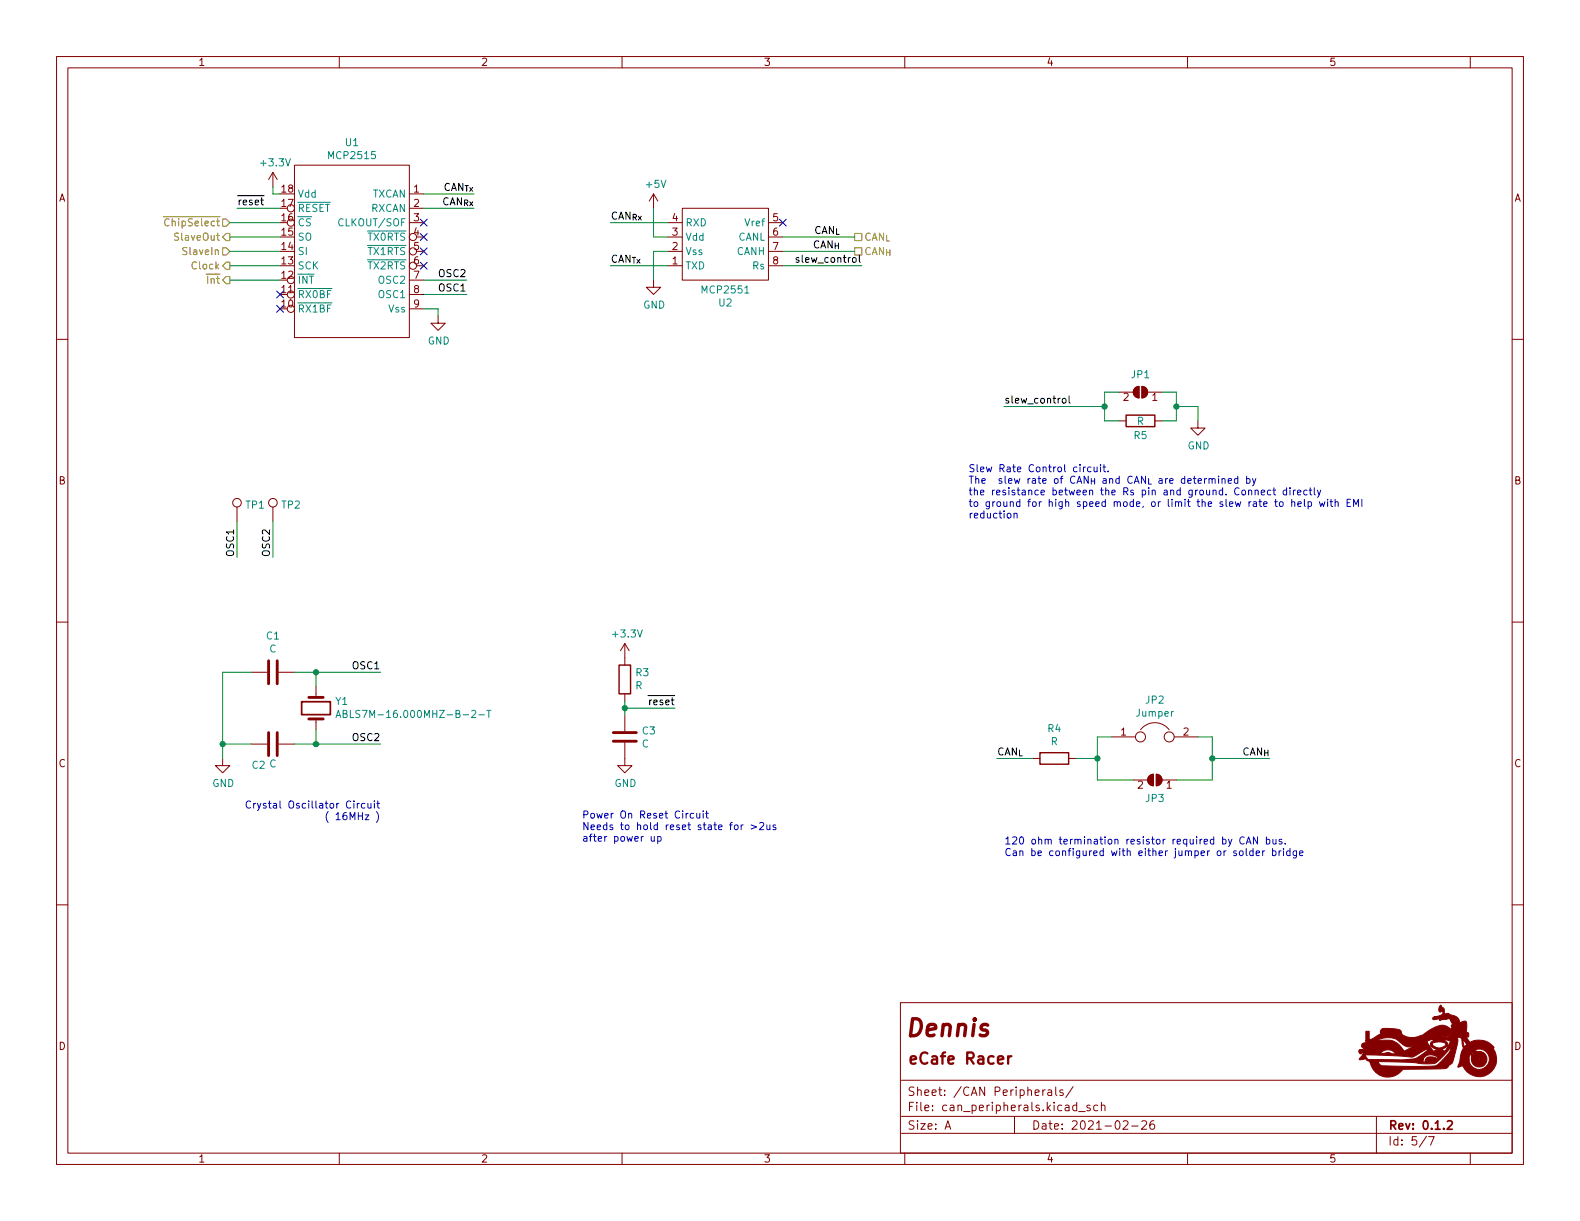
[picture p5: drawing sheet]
<svg xmlns="http://www.w3.org/2000/svg" width="279mm" height="216mm" viewBox="0 0 279 216" stroke-linecap="round" stroke-linejoin="round" font-family="sans-serif">
<g fill="none" stroke="#840000" stroke-width=".18">
<path d="M10 10h259.4v195.9h-259.4zM12 12h255.4v191.9h-255.4zM60 10v2M110 10v2M160 10v2M210 10v2M260 10v2M48.3 30.5l-.8 1.3M48.3 30.5v2.5M48.3 30.5l.7 1.3M52.1 29.2h20.3v30.5h-20.3zM72.4 34.3h2.5"/>
<path d="M72.4 36.8h2.5M72.4 39.4h2.5M115.6 34.3l-.8 1.3M115.6 34.3v2.5M115.6 34.3l.7 1.3M118.1 39.4h2.5M120.6 36.8h15.3v12.7h-15.3zM135.9 39.4h2.5M10 60h2M72.4 49.5h2.5M72.4 52.1h2.5M72.4 54.6h2.5"/>
<path d="M73.7 41.9h1.2M73.7 44.5h1.2M73.7 47h1.2M77.5 55.9v1.3h1.2l-1.2 1.2-1.3-1.2h1.3M115.6 49.5v1.3h1.2l-1.2 1.3-1.3-1.3h1.3M118.1 41.9h2.5M118.1 44.5h2.5M118.1 47h2.5M135.9 41.9h2.5M135.9 44.5h2.5M135.9 47h2.5M267.4 60h2"/>
<path d="M197.9 69.3h2.5M197.9 74.4h1.2M200.7 68.6l.7-.3v2.1a1.02 1.02 0 0 1-.9-.7 1.02 1.02 0 0 1 .2-1.1zM201.9 68.3a1.02 1.02 0 0 1 1 1 1.02 1.02 0 0 1-1 1.1zM202.9 69.3h2.6M204.2 74.4h1.3M211.8 74.4v1.3h1.3l-1.3 1.3-1.2-1.3h1.2M41.9 89.7v2.5M48.3 89.7v2.5M10 110h2M44.4 118.9h2.8M49.3 118.9h2.8"/>
<path d="M110.5 113.8v3.8M110.5 113.8l-.8 1.3M110.5 113.8l.8 1.3M267.4 110h2M39.4 134.1v1.3h1.2l-1.2 1.3-1.3-1.3h1.3M44.4 131.6h2.8M49.3 131.6h2.8M55.9 121.4v1.9M55.9 127.1v1.9M110.5 131.3v4.1h1.3l-1.3 1.3-1.3-1.3h1.3M110.5 122.7v1.3M110.5 126.5v2.8"/>
<path d="M182.6 134.1h1.3M189 134.1h1.2M196.6 130.3h4.2M200.4 137.9h2.5M201.7 129a3.2 3.2 0 0 1 5 0M203.2 137.2l.8-.3v2a1.02 1.02 0 0 1-1-.6 1.02 1.02 0 0 1 .2-1.1zM204.5 136.9a1.02 1.02 0 0 1 1 1 1.02 1.02 0 0 1-1 1zM205.5 137.9h2.5M207.6 130.3h4.2M10 160h2M267.4 160h2M159.2 177.3h108.2v26.6h-108.2z"/>
<path d="M159.4 197.4h108M159.4 191h108M167.1 199.7l.5-1.5 .5 1.5M167.3 199.2h.7M179.4 197.4v3M184.8 192.7l-.3 .1-.1 .2M185.3 192.8h.6l.1 .9M186 193.1h-.5a.29 .29 0 0 0-.2 .3 .29 .29 0 0 0 .2 .3l.5-.1M186.7 192.2v1.3l.2 .2M188 192.8l-.4-.1-.2 .2 .1 .2 .5 .2v.3h-.6M189.8 192.1l-1.3 2M190.4 195.5l-.4-.1-.3 .3v.4l.1 .2h.6"/>
<path d="M190.4 194.9v1.5M190.8 196.6h1.1M192.8 195.5l-.4-.1-.2 .2 .1 .2 .5 .2v.3h-.6M194.1 195.5l-.4-.1-.3 .3v.4l.1 .2h.6M194.8 195.6l.2-.2 .3 .1 .1 .9M194.8 194.9v1.5M198.6 198.3l.6-.1 .2 .1 .1 .3-1 1.1h1M200.1 199.1h1.2M201.9 198.3l.6-.1 .2 .1 .1 .3-1 1.1h1M204 198.2a.59 .59 0 0 0-.7 .6v.6l.2 .2 .4 .1 .2-.2 .1-.5-.2-.2-.4-.1-.3 .3M243.4 197.4v6.5M60 203.9v2"/>
<path d="M110 203.9v2M159.4 200.4h108M160 203.9v2M210 203.9v2M252.3 200.9l-1.3 1.9M252.6 201h1l-.6 1.5M260 203.9v2"/>
<circle cx="51.4" cy="36.8" r=".63"/>
<circle cx="51.4" cy="39.4" r=".63"/>
<circle cx="51.4" cy="49.5" r=".63"/>
<circle cx="51.4" cy="52.1" r=".63"/>
<circle cx="51.4" cy="54.6" r=".63"/>
<circle cx="73" cy="47" r=".63"/>
<circle cx="73" cy="41.9" r=".63"/>
<circle cx="73" cy="44.4" r=".63"/>
<circle cx="41.9" cy="88.9" r=".76"/>
<circle cx="48.3" cy="88.9" r=".76"/>
<circle cx="201.7" cy="130.3" r=".89"/>
<circle cx="206.8" cy="130.3" r=".89"/>
</g>
<path d="M53.3 124.1h5.1v2.3h-5.1zM256 198.3l.5-.1 .2 .1 .1 .3-.9 1.1h.9" fill="none" stroke="#840000" stroke-width=".3"/>
<path d="M178.3 186.8v1.3M178.9 186.8l-.4 .1-.2 .2" fill="none" stroke="#840000" stroke-width=".4"/>
<g fill="#840000" stroke="#840000" stroke-width=".18">
<path d="M241.5 182.4h.6v1.4h.3l1.7-1 .1-.1-.1-.5 .3-.3h2.3a.91 .91 0 0 1 1.1 .7l.2 .3 .3 .2a6.3 6.3 0 0 0 3.5 .4h3.6a1.04 1.04 0 0 0 1.3-1.1 1.5 1.5 0 0 1-1.8 1l-5.1 .1 1.7-.5a7.2 7.2 0 0 1 3.7-1.7l1.5 .6v-.7h.3l-.3-.4-.2-.4h.7l.3 .4h.3v.1l.1-.1h-.4l-.3-.4h-.7l-.3-.3-1.5 .3-.2-.2-1 .1-.2-.3 .3-.2h3.4l.7 .8 .1-.1-.8-.7h-3.4l3.2-.1-2.9 .1a1.34 1.34 0 0 0 1.3-.7l-.2-.3-.4 .2a.8 .8 0 0 1 .2-1.3l.4 .5a.52 .52 0 0 1 .2 .7l.1 .4 .6-.1 .6 .3a1.42 1.42 0 0 1 1.4 1.4l.6-.3h.6l.1 .8-.1 1 .4 .2v.4v.3l-.5-.1 .7 1.1a3.4 3.4 0 0 1 4.3 1l-.2 .1a3.1 3.1 0 0 1-1 4.6 3.1 3.1 0 0 1-4.4-1.6l-.8 .3 .4-1.4h1.6a1.79 1.79 0 0 0 2 1.8 1.79 1.79 0 0 0 1.5-2.2 1.79 1.79 0 0 0-2.3-1.3v.2l.3 .1a1.4 1.4 0 0 1 1.7 1.2 1.4 1.4 0 0 1-1.3 1.6 1.4 1.4 0 0 1-1.5-1.4h1.2l.1 .1 .2-.1-.2-.2-.1 .2h-1.2v-.7l-.2-.1-.2 .8h-1.6l.2-1.2h1.8l.2 .3 .1-.1-.2-.3-1.9 .1a1.05 1.05 0 0 0 .2-1.3l-.1-.8h.2l.3 1.1 .4-.4-.7-.9v.2h-.2a.58 .58 0 0 0-.8-.5 2.31 2.31 0 0 1-.1 1.8l-.8 2.6-.5 .4a1.19 1.19 0 0 1-1.5 .7l-6.7 .1a3.2 3.2 0 0 1-3.4 1.3 3.2 3.2 0 0 1-2.5-2.7h1.5l.4 .6 .4 .2h8.1a2.05 2.05 0 0 0 2.2-.8 5 5 0 0 0 1.7-2.2l-.1-.2-1.5 1.7a2.36 2.36 0 0 1-2.6 1.1h-.9a55.4 55.4 0 0 0-7.7-.4h-1.5l-.5-.2-.2-.3-.8 .2-.4-.1 .7-.8h.4l.5 .8 9.8 .1v.4l.3-.1a.99 .99 0 0 1 1.4-.8l.9 .3a1.52 1.52 0 0 0-2.6 .2h-2.9h.1a4.8 4.8 0 0 0 3.6-1.7l-.2-.2-.2 .1-1 .6a3 3 0 0 1-3 .6l-7.1-.3 .1-.2h2.9l1.4-.2 .9 .2h.5a1.67 1.67 0 0 0-2.8 0h-2.9v-.2l-.6 .2-.2-.4 .1-.3 .8-.2-.4-.4v-.4l.2-.1 1.1-.2-.6-.1v-.2l3.5-.1a3.2 3.2 0 0 1 3.3 2l1.6-.9h-.4a2.1 2.1 0 0 1-2.1-.8h4.9l1.2 1.7 .6-.3h.8l.6 .3 1-1.8-.9-.2-.1 .2a.58 .58 0 0 1 .4 .9 1.81 1.81 0 0 1-2.9-.1v-.4h.3a1.38 1.38 0 0 0 2.4 .2 1.66 1.66 0 0 0-2-.4l-.7 .2 .1-.2 .4-.3v-.1l-.2-.1-1 .4h-4.9l-.2-.2a3.3 3.3 0 0 0-3.6 0h-2.1z"/>
<path d="M201.9 68.3a1.02 1.02 0 0 1 1 1 1.02 1.02 0 0 1-1 1.1z"/>
<path d="M200.7 68.6l.7-.3v2.1a1.02 1.02 0 0 1-.9-.7 1.02 1.02 0 0 1 .2-1.1z"/>
<path d="M204.5 136.9a1.02 1.02 0 0 1 1 1 1.02 1.02 0 0 1-1 1z"/>
<path d="M203.2 137.2l.8-.3v2a1.02 1.02 0 0 1-1-.6 1.02 1.02 0 0 1 .2-1.1z"/>
</g>
<path d="M47.5 116.8v4.1M49 116.8v4.1M47.5 129.5v4.1M49 129.5v4.1M54.6 127.1h2.5M54.6 123.3h2.5M108.5 131.1h4M108.5 129.5h4" fill="none" stroke="#840000" stroke-width=".51"/>
<path d="M199.1 73.4h5.1v2h-5.1zM109.5 117.6h2v5.1h-2zM183.9 133.1h5.1v2h-5.1z" fill="none" stroke="#840000" stroke-width=".25"/>
<path d="M59.4 126.9l.4-1.3 .5 1.3M59.5 126.5h.6M60.7 126.2h.5l.1-.2v-.3l-.6-.1v1.3h.5l.1-.1 .1-.3-.3-.3M84.7 126.4h1M86.1 125.6h.7M86.4 125.6v1.3" fill="none" stroke="#008484" stroke-width=".18"/>
<path d="M28.9 38.3h1.2M29.9 38.8a.6 .6 0 0 0-.8 .4 .6 .6 0 0 0 .6 .7l.2-.1M39.4 38.7h.6l.6 .7-.6 .6h-.6zM39.4 47l.6-.6h.6v1.2h-.6zM39.4 43.8h.6l.6 .7-.6 .6h-.6zM39.4 41.9l.6-.6h.6v1.2h-.6zM40 48.9h.6v1.3h-.6l-.6-.7zM151.1 43.8h1.3v1.3h-1.3zM151.1 41.3h1.3v1.2h-1.3z" fill="none" stroke="#848400" stroke-width=".18"/>
<path d="M141.3 45.6l-.3-.1-.2 .2v.2l.5 .1v.3h-.5M152 45.1v1.1l.1 .2M188 70.5l.3-.1 .2 .3v.3l-.2 .3-.3-.1-.2-.2zM189.1 70v1.1l.1 .2M114.6 123h.8" fill="none" stroke="#000" stroke-width=".18"/>
<g fill="none" stroke="#0000c2" stroke-width=".18">
<path d="M179.3 90.9l.2-.1h.3l.1 .8M179.3 90.8v.8M191.6 82.6v.8M192 82.6l-.4 .2M192.9 82.6h-.3l-.3 .2 .1 .6h.5M193.5 82.6v.8h.3l.2-.1M194 82.6v.8M194.6 82.2v.1M194.6 82.6v.8M195 82.6h.5M195.2 82.2v1l.3 .2M195.9 83.3v.1"/>
<path d="M218.9 84.7l-.4-.1-.2 .3 .1 .5h.5M218.9 84.2v1.3M220.5 84.7l.3-.1 .3 .3-.2 .5h-.4M220.5 84.2v1.3M221.5 84.6l.3 .9M222 86.8l.1-.1h.3l.1 .8M222 86.7v.8M222.1 84.6l-.4 1.2-.2 .1M223 87.1l.6-.1v-.3h-.4l-.2 .1 .1 .7h.5M224.7 86.7h-.3l-.3 .2 .1 .6h.5M225.1 86.7h.5M225.3 86.2v1.1l.3 .2"/>
<path d="M225.4 88.7h.5M225.6 88.3v1.1l.3 .2M226.4 88.8l.3-.1 .2 .3v.3l-.2 .3-.3-.1-.2-.2zM227.5 86.7h-.3l-.3 .2 .1 .6h.5M227.5 86.2v1.3M228.1 86.2v.2M228.1 86.7v.8M228.4 88.8l.2-.1 .3 .1 .1 .8M228.4 88.3v1.3M228.7 86.7v.8M229.1 86.7l-.4 .2M229.4 87.1l.7-.1-.1-.3h-.4l-.2 .1 .1 .7h.5"/>
<path d="M229.5 89.1l.6-.1v-.2l-.4-.1-.2 .2 .1 .6h.5M230.7 88.3v1.1l.1 .2M231.1 86.7h-.3l-.3 .2 .2 .6h.4M231.3 88.8l.4-.1 .2 .3-.1 .5h-.5M231.3 88.7v1.3M231.5 86.7h.5M231.7 86.2v1.1l.3 .2M232.4 86.2v1.1l.2 .2M233 86.7l.3 .8M233.3 88.7l.3 .9 .2-.6 .2 .6 .3-.9M233.6 86.7l-.5 1.1-.1 .1M234.8 88.3v.1"/>
<path d="M234.8 88.7v.9M235.2 88.7h.5M235.4 88.3v1.1l.3 .2M236.1 88.8l.2-.1 .3 .1v.8M236.1 88.3v1.3M238.2 88.9h.4M238.8 88.3h-.6v1.3h.6M239.4 89.6v-1.3l.4 .9 .4-.9v1.3M240.8 88.3v1.3M44.3 141.7a.6 .6 0 0 0-.8 .5 .6 .6 0 0 0 .6 .7l.2-.1M44.9 142.1v.8M45.2 142.1l-.3 .2"/>
<path d="M45.5 142.1l.3 .8M46.1 142.1l-.4 1.1-.2 .1M58 143.5a1.46 1.46 0 0 0 0 1.9M66.2 141.6v.1M66.2 142.1v.8M66.6 142.1h.5M66.8 141.6v1.1l.3 .2M115.2 147.9v.8l.3 .1 .2-.2M115.7 147.9v.9M116.3 148l.4-.1 .2 .2-.1 .6h-.5M116.3 147.9v1.3M122.7 143.9l-.4-.1-.2 .3 .1 .5h.5"/>
<path d="M123.2 143.8l.1 .8 .3 .1 .1-.2M123.7 143.8v.9M124.4 143.4v.1M124.4 143.8v.9M124.8 143.8h.5M125 143.4v1.1l.3 .2M129.9 146l.2-.1 .4 .1v.5l-.1 .1-.3 .1-.2-.1zM131.1 145.9v.8M131.4 145.9l-.3 .2M132.8 145.9l1 .3-1 .4M134.3 145.6l.5-.2 .3 .4-.8 .9h.8M135.6 145.9l.1 .7 .3 .1 .1-.1"/>
<path d="M136.1 145.9v.8M137.2 145.9h-.3l-.2 .1 .1 .2 .4 .1v.3h-.5M217.8 148.4l-.4 1.1-.2 .2M219.3 150.5l.3-.1 .2 .3v.3l-.2 .3-.3-.1-.1-.2zM220 148.1a.6 .6 0 0 0-.8 .4 .6 .6 0 0 0 .6 .7l.2-.1M220.4 149.2l.4-1.2 .4 1.2M220.4 150v1.1l.2 .2M220.5 148.9h.6M221.6 150.5l-.4-.1-.2 .3 .1 .5h.5M221.6 150v1.3M222.1 150.9l.6-.2v-.2l-.4-.1-.2 .2 .1 .6h.5M222.4 148v1.2l-.8-1.2v1.2"/>
<path d="M223.3 150.4v.9M223.6 150.4l-.3 .3M223.9 148.5l.4-.1 .3 .2-.2 .6h-.5M223.9 148v1.2M225 150.5l.4-.1 .2 .3-.1 .5h-.5M225 150v1.3M225.1 148.4l.1 .8h.3l.1-.1M225.6 148.4v.8M226.2 150.4v.9M226.5 150.4l-.3 .3M226.7 148.5l-.3-.1-.2 .2v.2l.5 .1v.3h-.5M227 150v.1"/>
<path d="M227 150.4v.9M227.3 149.1v.1M228.1 150.5l-.3-.1-.3 .3 .1 .5h.5M228.1 150v1.3M229.3 150.4v1.1l-.3 .2h-.3M229.3 150.5l-.4-.1-.2 .3 .1 .5h.5M229.8 150.9l.6-.2v-.2l-.4-.1-.2 .2 .1 .6h.5"/>
</g>
<g fill="none" stroke="#008400" stroke-width=".18">
<path d="M40.6 39.4h8.9M41.9 36.8h7.6M48.3 33v1.3h1.2M74.9 36.8h8.9M74.9 34.3h8.9M107.9 39.4h10.2M115.6 36.8v5.1h2.5M40.6 44.5h8.9M40.6 41.9h8.9M40.6 47h8.9M40.6 49.5h8.9M74.9 49.5h7.6"/>
<path d="M74.9 52.1h7.6M74.9 54.6h2.6v1.3M107.9 47h10.2M118.1 44.5h-2.5v5M138.4 44.5h12.7M138.4 41.9h12.7M138.4 47h14M177.5 71.9h17.8M197.9 69.3h-2.6v5.1h2.6M205.5 69.3h2.5v5.1h-2.5M208 71.9h3.8v2.5M41.9 92.2v6.4"/>
<path d="M48.3 92.2v6.4M44.4 118.9h-5v15.2M52.1 118.9h15.2M55.9 118.9v2.5M39.4 131.6h5M52.1 131.6h15.2M55.9 129v2.6M110.5 125.2h8.9M110.5 124v2.5M176.3 134.1h6.3M190.2 134.1h3.9M196.6 130.3h-2.5v7.6h6.3"/>
<path d="M211.8 130.3h2.6v7.6h-6.4M214.4 134.1h10.1"/>
</g>
<g fill="none" stroke="#000084" stroke-width=".18">
<path d="M74.3 38.8l1.2 1.2M75.5 38.8l-1.2 1.2M137.8 38.8l1.2 1.2M139 38.8l-1.2 1.2M48.9 54l1.2 1.2M48.9 51.5l1.2 1.2M50.1 54l-1.2 1.2M50.1 51.5l-1.2 1.2M74.3 43.8l1.2 1.3M74.3 41.3l1.2 1.2M74.3 46.4l1.2 1.2M75.5 43.8l-1.2 1.3"/>
<path d="M75.5 41.3l-1.2 1.2M75.5 46.4l-1.2 1.2"/>
</g>
<g fill="#008400" stroke="#008400" stroke-width=".18">
<circle cx="214.4" cy="134.1" r=".46"/>
<circle cx="195.3" cy="71.9" r=".46"/>
<circle cx="208" cy="71.9" r=".46"/>
<circle cx="194.1" cy="134.1" r=".46"/>
<circle cx="39.4" cy="131.6" r=".46"/>
<circle cx="55.9" cy="131.6" r=".46"/>
<circle cx="55.9" cy="118.9" r=".46"/>
<circle cx="110.5" cy="125.2" r=".46"/>
</g>
<text font-size="4.2" fill="#840000" x="159.9" y="183.3">Dennis</text>
<text font-size="2.8" fill="#840000" x="160.4" y="188.2">eCafe Racer</text>
<g font-size="2.1" fill="#840000">
<text x="160.4" y="196.5">File: can_peripherals.kicad_sch</text>
<text x="160.4" y="193.8">Sheet: /CAN Peripherals/</text>
<text x="160.4" y="199.7">Size: A</text>
<text x="182.4" y="199.7">Date: 2021-02-26</text>
<text x="245.4" y="199.7">Rev: 0.1.2</text>
<text x="245.4" y="202.5">Id: 5/7</text>
</g>
<g font-size="1.8" fill="#840000">
<text x="35" y="11.6">1</text>
<text x="85" y="11.6">2</text>
<text x="135" y="11.6">3</text>
<text x="185" y="11.6">4</text>
<text x="235" y="11.6">5</text>
<text x="10.3" y="35.6">A</text>
<text x="49.8" y="34">18</text>
<text x="73.2" y="34">1</text>
<text x="267.7" y="35.6">A</text>
<text x="49.8" y="41.7">15</text>
<text x="49.8" y="39.1">16</text>
<text x="49.8" y="36.6">17</text>
<text x="73.2" y="39.1">3</text>
<text x="73.2" y="41.7">4</text>
<text x="118.9" y="41.7">3</text>
<text x="118.9" y="39.1">4</text>
<text x="136.7" y="39.1">5</text>
<text x="136.7" y="41.7">6</text>
<text x="49.8" y="46.7">13</text>
<text x="49.8" y="44.2">14</text>
<text x="73.2" y="44.2">5</text>
<text x="73.2" y="46.7">6</text>
<text x="118.9" y="46.7">1</text>
<text x="118.9" y="44.2">2</text>
<text x="136.7" y="44.2">7</text>
<text x="136.7" y="46.7">8</text>
<text x="49.8" y="51.8">11</text>
<text x="49.8" y="49.3">12</text>
<text x="73.2" y="49.3">7</text>
<text x="73.2" y="51.8">8</text>
<text x="49.8" y="54.4">10</text>
<text x="73.2" y="54.4">9</text>
<text x="198.6" y="70.9">2</text>
<text x="203.7" y="70.9">1</text>
<text x="10.3" y="85.7">B</text>
<text x="267.7" y="85.7">B</text>
<text x="198.2" y="130">1</text>
<text x="209.2" y="130">2</text>
<text x="10.3" y="135.6">C</text>
<text x="267.7" y="135.6">C</text>
<text x="201.2" y="139.4">2</text>
<text x="206.3" y="139.4">1</text>
<text x="10.3" y="185.7">D</text>
<text x="267.7" y="185.7">D</text>
<text x="35" y="205.6">1</text>
<text x="85" y="205.6">2</text>
<text x="135" y="205.6">3</text>
<text x="185" y="205.6">4</text>
<text x="235" y="205.6">5</text>
</g>
<g font-size="1.8" fill="#008484">
<text x="46.3" y="29.4">+3.3V</text>
<text x="58.3" y="28.1">MCP2515</text>
<text x="61.1" y="25.8">U1</text>
<text x="52.6" y="34.9">Vdd</text>
<text x="65.8" y="34.9">TXCAN</text>
<text x="114.3" y="33.2">+5V</text>
<text x="52.6" y="40">~CS</text>
<text x="52.6" y="37.5">~RESET</text>
<text x="60.4" y="40">CLKOUT/SOF</text>
<text x="65.6" y="37.5">RXCAN</text>
<text x="121.2" y="40">RXD</text>
<text x="131.9" y="40">Vref</text>
<text x="52.6" y="47.6">SCK</text>
<text x="52.6" y="45.1">SI</text>
<text x="52.6" y="42.5">SO</text>
<text x="65.1" y="42.5">~TX0RTS</text>
<text x="65.1" y="45.1">~TX1RTS</text>
<text x="65.1" y="47.6">~TX2RTS</text>
<text x="121.2" y="47.6">TXD</text>
<text x="121.2" y="45.1">Vss</text>
<text x="121.2" y="42.5">Vdd</text>
<text x="130.3" y="45.1">CANH</text>
<text x="130.5" y="42.5">CANL</text>
<text x="133.1" y="47.6">Rs</text>
<text x="52.6" y="52.7">~RX0BF</text>
<text x="52.6" y="50.2">~INT</text>
<text x="67.1" y="50.2">OSC2</text>
<text x="67.1" y="52.7">OSC1</text>
<text x="124.3" y="51.9">MCP2551</text>
<text x="52.6" y="55.2">~RX1BF</text>
<text x="68.7" y="55.2">Vss</text>
<text x="113.7" y="54.6">GND</text>
<text x="127.1" y="54.2">U2</text>
<text x="75.6" y="60.9">GND</text>
<text x="200.1" y="66.9">JP1</text>
<text x="200.5" y="77.6">R5</text>
<text x="201" y="75.1">R</text>
<text x="210" y="79.4">GND</text>
<text x="43.5" y="89.9">TP1</text>
<text x="49.8" y="89.9">TP2</text>
<text x="47.1" y="113.1">C1</text>
<text x="108.5" y="112.7">+3.3V</text>
<text x="47.6" y="115.4">C</text>
<text x="112.5" y="119.6">R3</text>
<text x="59.4" y="124.6">Y1</text>
<text x="112.3" y="121.9">R</text>
<text x="202.6" y="124.4">JP2</text>
<text x="62" y="126.9">ABLS7M-16.000MHZ-B-2-T</text>
<text x="113.6" y="129.9">C3</text>
<text x="185.3" y="129.5">R4</text>
<text x="185.8" y="131.8">R</text>
<text x="201" y="126.7">Jumper</text>
<text x="44.6" y="135.9">C2 C</text>
<text x="113.5" y="132.2">C</text>
<text x="37.5" y="139.1">GND</text>
<text x="108.6" y="139.1">GND</text>
<text x="202.6" y="141.8">JP3</text>
</g>
<g font-size="1.8">
<text x="75.6" y="33.8">CAN_{Tx}</text>
<text x="41.9" y="36.3">~reset</text>
<text x="73.2" y="36.6">2 CAN_{Rx}</text>
<text x="107.9" y="38.8">CAN_{Rx}</text>
<text x="141.3" y="41.4">CAN_{L}</text>
<text x="107.9" y="46.5">CAN_{Tx}</text>
<text x="141.1" y="43.9">CAN_{H}</text>
<text x="141.6" y="46.5">slew_control</text>
<text x="77.7" y="49">OSC2</text>
<text x="77.7" y="51.5">OSC1</text>
<text x="177.5" y="71.3">slew_control</text>
<text x="41.4" y="98.6" transform="rotate(-90 41.4 98.6)">OSC1</text>
<text x="47.7" y="98.6" transform="rotate(-90 47.7 98.6)">OSC2</text>
<text x="62.5" y="118.3">OSC1</text>
<text x="115.2" y="124.7">~reset</text>
<text x="62.5" y="131">OSC2</text>
<text x="176.3" y="133.6">CAN_{L}</text>
<text x="217.1" y="133.6">CAN_{H}</text>
</g>
<g font-size="1.8" fill="#848400">
<text x="29.8" y="40">~ChipSelect</text>
<text x="31.3" y="42.5">SlaveOut</text>
<text x="32.8" y="45.1">SlaveIn</text>
<text x="34.2" y="47.6">Clock</text>
<text x="152.8" y="45.1">CAN_{H}</text>
<text x="152.8" y="42.5">CAN_{L}</text>
<text x="36.8" y="50.2">~Int</text>
</g>
<g font-size="1.8" fill="#0000c2">
<text x="171.2" y="83.5">Slew Rate Control circuit.</text>
<text x="171.2" y="85.5">The slew rate of CAN_{H} and CAN_{L} are determined by</text>
<text x="171.2" y="87.6">the resistance between the Rs pin and ground. Connect directly</text>
<text x="171.2" y="89.6">to ground for high speed mode, or limit the slew rate to help with EMI</text>
<text x="171.2" y="91.7">reduction</text>
<text x="46.6" y="143">Crystal Oscillator Circuit</text>
<text x="59.5" y="145">( 16MHz )</text>
<text x="102.9" y="144.7">Power On Reset Circuit</text>
<text x="102.9" y="146.8">Needs to hold reset state for &gt;2us</text>
<text x="102.9" y="148.8">after power up</text>
<text x="177.5" y="149.3">120 ohm termination resistor required by CAN bus.</text>
<text x="177.5" y="151.4">Can be configured with either jumper or solder bridge</text>
</g>
</svg>
